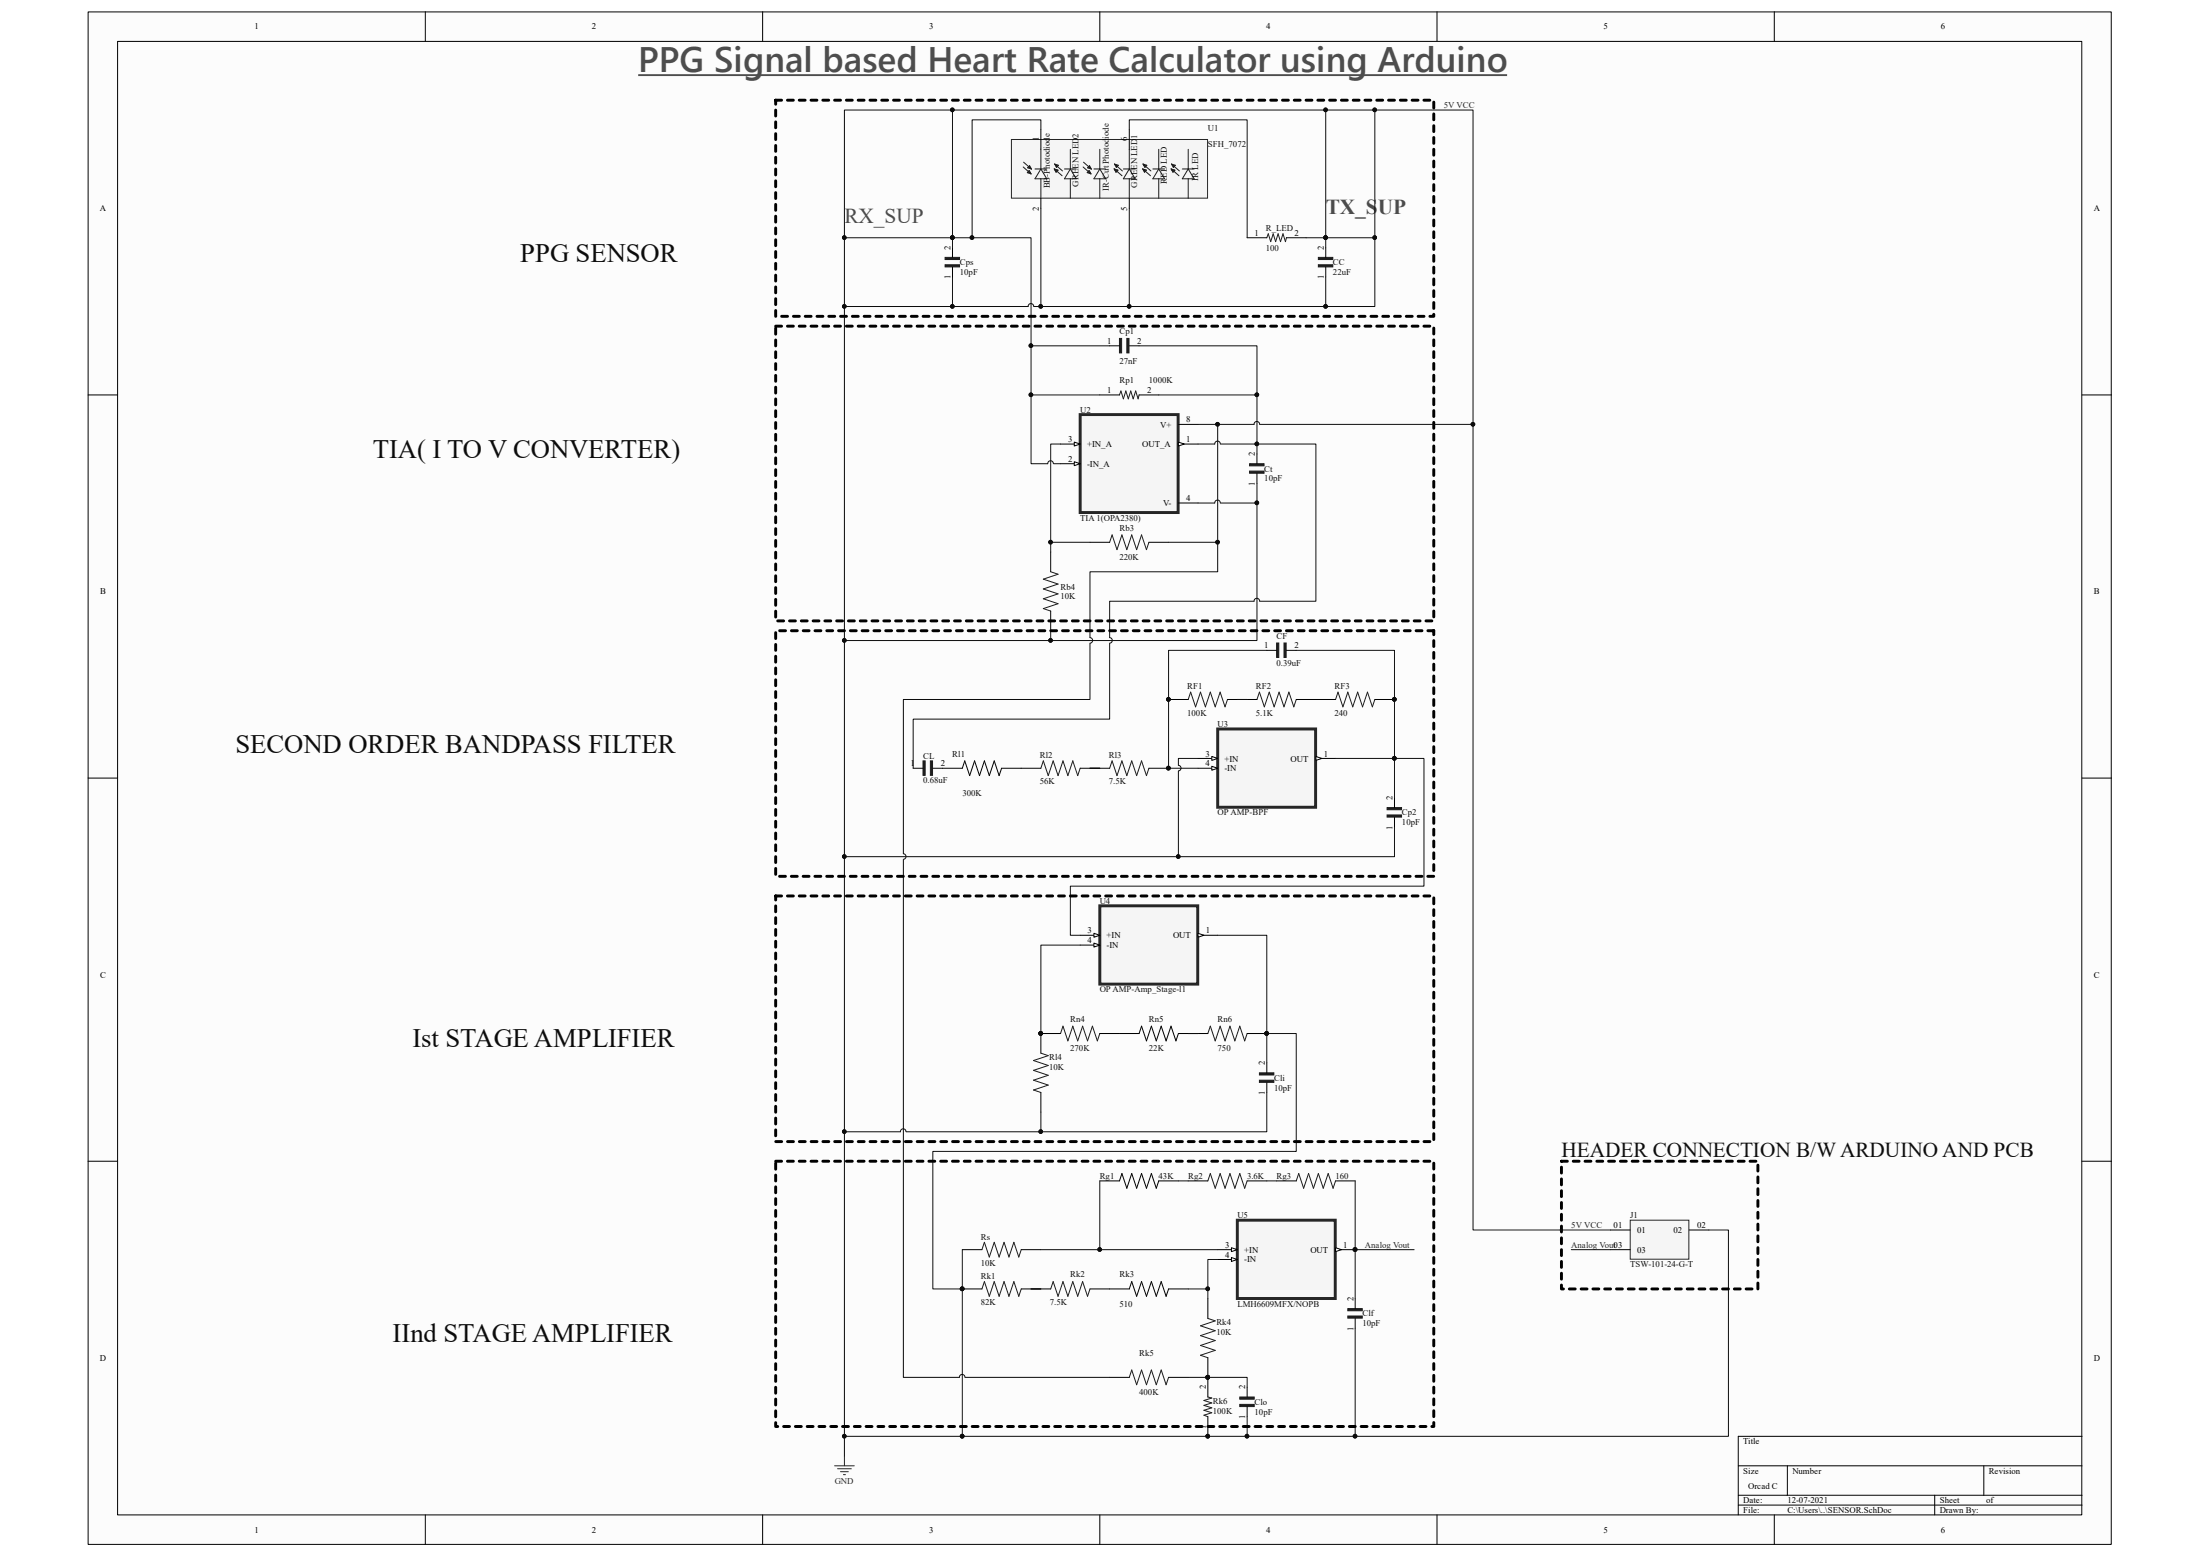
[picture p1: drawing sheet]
<svg xmlns="http://www.w3.org/2000/svg" width="297mm" height="210mm" viewBox="0 0 297 210" stroke-linecap="round" stroke-linejoin="round" font-family="sans-serif">
<path d="M11.9 1.7h273.1v206.7h-273.1z" fill="#fcfcfc"/>
<path d="M11.9 1.6h273.1v206.8h-273.1z" fill="none" stroke="#000" stroke-width=".14"/>
<path d="M15.9 5.6h265.2v198.9h-265.2z" fill="#fcfcfc"/>
<g fill="none" stroke="#000" stroke-width=".14">
<path d="M15.9 5.6h265.2v198.9h-265.2zM57.4 1.6v4M103 1.6v4M148.5 1.6v4M194 1.6v4M239.5 1.6v4M11.9 53.3h4M281.1 53.3h4M11.9 105h4M281.1 105h4M11.9 156.7h4M281.1 156.7h4"/>
<path d="M234.7 197.8h46.4M241.3 197.8v4M267.8 197.8v4M281.1 193.9h-46.4v10.6M57.4 204.5v3.9M103 204.5v3.9M148.5 204.5v3.9M194 204.5v3.9M234.7 201.8h46.4M234.7 203.1h46.4M239.5 204.5v3.9M261.2 201.8v2.7"/>
</g>
<path d="M145.8 56h13.2v13.2h-13.2z" fill-rule="evenodd" fill="#f5f5f5" stroke="#262626" stroke-width=".4"/>
<path d="M143.2 59.9h2.6" fill="none" stroke="#000" stroke-width=".14"/>
<path d="M145 59.7l.8 .2-.8 .3z" fill="#fcfcfc"/>
<path d="M145 59.7l.8 .2-.8 .3zM143.2 62.6h2.6" fill="none" stroke="#000" stroke-width=".14"/>
<path d="M145 62.3l.8 .3-.8 .3z" fill="#fcfcfc"/>
<path d="M159.1 57.3h2.6M159.1 59.9h2.6M145 62.3l.8 .3-.8 .3z" fill="none" stroke="#000" stroke-width=".14"/>
<path d="M159.1 59.7l.8 .2-.8 .3z" fill="#fcfcfc"/>
<g fill="none" stroke="#000" stroke-width=".14">
<path d="M128.6 33.4v1.3M128.6 36.1v1.3M168.4 32.1h2.6M173.7 32.1h2.6M179 33.4v1.3M179 36.1v1.3M159.1 59.7l.8 .2-.8 .3zM159.1 67.9h2.6M169.7 61.3v1.3M169.7 63.9v1.3M157.8 94.4h2.6M165.7 94.4h4"/>
<path d="M171 87.8h1.3M173.7 87.8h1.3M175 94.4h5.3M185.6 94.4h2.7M123.3 103.7h1.3M125.9 103.7h4l.3-1 .7 2 .7-2 .6 2 .7-2 .7 2 .6-2 .7 2 .3-1h5.3M145.8 103.7h4M155.1 103.7h2.7M188.3 107.7v1.3M188.3 110.3v1.3"/>
</g>
<g fill="#1c1c1c" stroke="#1c1c1c" stroke-width=".14">
<path d="M127.6 35.7h1.9v.3h-1.9z" fill-rule="evenodd"/>
<path d="M127.6 34.7h1.9v.3h-1.9z" fill-rule="evenodd"/>
<path d="M178 35.7h1.9v.3h-1.9z" fill-rule="evenodd"/>
<path d="M178 34.7h1.9v.3h-1.9z" fill-rule="evenodd"/>
<path d="M187.3 110h1.9v.3h-1.9z" fill-rule="evenodd"/>
<path d="M187.3 109h1.9v.3h-1.9z" fill-rule="evenodd"/>
<path d="M168.7 63.6h2v.3h-2z" fill-rule="evenodd"/>
<path d="M168.7 62.6h2v.3h-2z" fill-rule="evenodd"/>
<path d="M124.6 102.7h.3v1.9h-.3z" fill-rule="evenodd"/>
<path d="M125.6 102.7h.3v1.9h-.3z" fill-rule="evenodd"/>
<path d="M172.3 86.8h.3v1.9h-.3z" fill-rule="evenodd"/>
<path d="M173.3 86.8h.3v1.9h-.3z" fill-rule="evenodd"/>
</g>
<path d="M171 32.1l.2-.5 .4 1 .3-1 .3 1 .3-1 .4 1 .3-1 .3 1 .2-.5M160.4 94.4l.3-1 .7 2 .7-2 .6 2 .7-2 .7 2 .6-2 .7 2 .3-1M169.7 94.4l.3-1 .7 2 .7-2 .6 2 .7-2 .6 2 .7-2 .7 2 .3-1M180.3 94.4l.3-1 .7 2 .7-2 .6 2 .7-2 .7 2 .6-2 .7 2 .3-1M140.5 103.7l.4-1 .6 2 .7-2 .6 2 .7-2 .7 2 .6-2 .7 2 .3-1M149.8 103.7l.3-1 .7 2 .7-2 .6 2 .7-2 .7 2 .6-2 .7 2 .3-1" fill="none" stroke="#1c1c1c" stroke-width=".14"/>
<g fill="#0e0e0e" stroke="#0e0e0e" stroke-width=".14">
<circle cx="157.7" cy="103.7" r=".25"/>
<circle cx="157.7" cy="94.4" r=".25"/>
<circle cx="188.2" cy="94.4" r=".25"/>
</g>
<path d="M164.4 98.4h13.2v10.6h-13.2z" fill-rule="evenodd" fill="#f5f5f5" stroke="#262626" stroke-width=".4"/>
<path d="M161.7 102.4h2.7" fill="none" stroke="#000" stroke-width=".14"/>
<path d="M163.6 102.1l.8 .3-.8 .2z" fill="#fcfcfc"/>
<path d="M161.7 103.7h2.7M163.6 102.1l.8 .3-.8 .2z" fill="none" stroke="#000" stroke-width=".14"/>
<path d="M163.6 103.4l.8 .3-.8 .3z" fill="#fcfcfc"/>
<path d="M163.6 103.4l.8 .3-.8 .3zM177.7 102.4h2.6" fill="none" stroke="#000" stroke-width=".14"/>
<path d="M177.7 102.1l.7 .3-.7 .2z" fill="#fcfcfc"/>
<path d="M148.5 53.3h2.6M149.8 46.7h1.3M152.5 46.7h1.3M153.8 53.3h2.6M141.8 74.5v2.7M147.2 73.2h2.6M155.1 73.2h2.7M141.8 82.5v2.6M177.7 102.1l.7 .3-.7 .2z" fill="none" stroke="#000" stroke-width=".14"/>
<g fill="#1c1c1c" stroke="#1c1c1c" stroke-width=".14">
<path d="M151.1 45.7h.3v1.9h-.3z" fill-rule="evenodd"/>
<path d="M152.1 45.7h.3v1.9h-.3z" fill-rule="evenodd"/>
</g>
<path d="M151.1 53.3l.2-.5 .4 1 .3-1 .3 1 .4-1 .3 1 .3-1 .4 1 .1-.5M141.8 77.2l1 .3-1.9 .7 1.9 .6-1.9 .7 1.9 .7-1.9 .6 1.9 .7-1.9 .6 .9 .4M149.8 73.2l.3-1 .7 2 .7-2 .6 2 .7-2 .7 2 .6-2 .7 2 .3-1" fill="none" stroke="#1c1c1c" stroke-width=".14"/>
<path d="M148.5 122.3h13.2v10.5h-13.2z" fill-rule="evenodd" fill="#f5f5f5" stroke="#262626" stroke-width=".4"/>
<path d="M145.8 126.2h2.7" fill="none" stroke="#000" stroke-width=".14"/>
<path d="M147.7 126l.8 .2-.8 .3z" fill="#fcfcfc"/>
<path d="M145.8 127.6h2.7M147.7 126l.8 .2-.8 .3z" fill="none" stroke="#000" stroke-width=".14"/>
<path d="M147.7 127.3l.8 .3-.8 .2z" fill="#fcfcfc"/>
<path d="M147.7 127.3l.8 .3-.8 .2zM161.7 126.2h2.7" fill="none" stroke="#000" stroke-width=".14"/>
<path d="M161.7 126l.8 .2-.8 .3z" fill="#fcfcfc"/>
<path d="M143.2 139.5h-2.7v2.6M148.5 139.5h5.3l.3-1 .7 2 .6-2 .7 2 .7-2 .6 2 .7-2 .7 2 .3-1h4M161.7 126l.8 .2-.8 .3zM168.4 139.5h2.6M140.5 147.5v2.6M171 143.5v1.3M171 146.1v1.4" fill="none" stroke="#000" stroke-width=".14"/>
<path d="M143.2 139.5l.3-1 .7 2 .6-2 .7 2 .7-2 .6 2 .7-2 .6 2 .4-1M163.1 139.5l.3-1 .7 2 .6-2 .7 2 .6-2 .7 2 .7-2 .6 2 .4-1M140.5 142.1l1 .4-2 .6 2 .7-2 .7 2 .6-2 .7 2 .7-2 .6 1 .4" fill="none" stroke="#1c1c1c" stroke-width=".14"/>
<g fill="#0e0e0e" stroke="#0e0e0e" stroke-width=".14">
<circle cx="140.5" cy="139.5" r=".25"/>
<circle cx="171" cy="139.5" r=".25"/>
</g>
<g fill="#1c1c1c" stroke="#1c1c1c" stroke-width=".14">
<path d="M170 145.8h2v.3h-2z" fill-rule="evenodd"/>
<path d="M170 144.8h2v.3h-2z" fill-rule="evenodd"/>
</g>
<path d="M112.7 197.8h2.6M113.1 198.2h1.8M113.5 198.6h1M113.9 199h.2M114 196.5v1.3" fill="none" stroke="#262626" stroke-width=".14"/>
<path d="M86.2 10.1h117.3" fill="none" stroke="#4d4d4d" stroke-width=".25"/>
<path d="M136.5 18.8h26.5v7.9h-26.5z" fill-rule="evenodd" fill="#f5f5f5" stroke="#262626" stroke-width=".14"/>
<g fill="none" stroke="#1c1c1c" stroke-width=".14">
<path d="M138.1 22.5l1.1 1M138.2 21.9l1.1 .9M138.7 23.3l.2-.3 .3 .5M138.7 23.3l.5 .2M138.7 22.6l.3-.2 .3 .4M138.7 22.6l.6 .2M138.9 23.1l.1 .1M139 22.4v.2M139.1 23.2l-.4 .1M139.1 22.6h-.4M139.7 22.8h1.6M140.5 22.8l.8 1.3h-1.6z"/>
<path d="M140.5 20.2v2.6M140.5 24.1v2.7M142.3 22.8l1.1 .9M142.3 22.8l.3 .5 .2-.3M142.3 22.8l.5 .2M142.4 22.1l1 1M142.4 22.1l.2 .5 .3-.3M142.4 22.1l.5 .2M142.5 23l.1 .2M142.6 22.4l.1 .1M142.8 23h-.4M142.9 22.3l-.4 .1"/>
<path d="M143.7 22.8h1.6M144.5 22.8l.8 1.3h-1.6zM144.5 20.2v2.6M144.5 24.1v2.7M146.2 22.5l1.1 1M146.3 21.9l1 .9M146.8 23.3l.2-.3 .3 .5M146.8 23.3l.5 .2M146.8 22.6l.3-.2 .2 .4M146.8 22.6l.5 .2M147 23.1l.1 .1M147 22.4l.1 .2"/>
<path d="M147.2 23.2l-.4 .1M147.2 22.6h-.4M147.7 22.8h1.6M148.5 22.8l.8 1.3h-1.6zM148.5 20.2v2.6M148.5 24.1v2.7M150.4 22.8l1.1 .9M150.4 22.8l.3 .5 .2-.3M150.4 22.8l.5 .2M150.5 22.1l1 1M150.5 22.1l.2 .5 .3-.3M150.5 22.1l.5 .2"/>
<path d="M150.6 23l.1 .2M150.7 22.4l.1 .1M150.9 23h-.4M151 22.3l-.4 .1M151.7 22.8h1.6M152.5 22.8l.8 1.3h-1.6zM152.5 20.2v2.6M152.5 24.1v2.7M154.3 22.8l1 .9M154.3 22.8l.2 .5 .3-.3M154.3 22.8l.5 .2M154.3 22.1l1.1 1"/>
<path d="M154.3 22.1l.3 .5 .2-.3M154.3 22.1l.5 .2M154.5 23l.1 .2M154.5 22.4l.1 .1M154.8 23h-.4M154.8 22.3l-.4 .1M155.6 22.8h1.6M156.4 22.8l.8 1.3h-1.6zM156.4 20.2v2.6M156.4 24.1v2.7M158.1 22.8l1.1 .9M158.1 22.8l.3 .5 .2-.3"/>
<path d="M158.1 22.8l.5 .2M158.2 22.1l1 1M158.2 22.1l.2 .5 .3-.3M158.2 22.1l.5 .2M158.3 23l.1 .2M158.4 22.4l.1 .1M158.6 23h-.4M158.7 22.3l-.4 .1M159.6 22.8h1.6M160.4 22.8l.8 1.3h-1.6zM160.4 20.2v2.6M160.4 24.1v2.7"/>
</g>
<path d="M140.5 17.5v2.7M152.5 17.5v2.7M140.5 26.8v1.3M152.5 26.8v1.3" fill="none" stroke="#000" stroke-width=".14"/>
<path d="M220.1 164.7h7.9v5.3h-7.9z" fill-rule="evenodd" fill="#f5f5f5" stroke="#262626" stroke-width=".14"/>
<path d="M217.4 166h2.7M217.4 168.7h2.7M228 166h2.7" fill="none" stroke="#000" stroke-width=".14"/>
<path d="M167 164.7h13.3v10.6h-13.3z" fill-rule="evenodd" fill="#f5f5f5" stroke="#262626" stroke-width=".4"/>
<path d="M164.4 168.7h2.6" fill="none" stroke="#000" stroke-width=".14"/>
<path d="M166.2 168.4l.8 .3-.8 .2z" fill="#fcfcfc"/>
<path d="M164.4 170h2.6M166.2 168.4l.8 .3-.8 .2z" fill="none" stroke="#000" stroke-width=".14"/>
<path d="M166.2 169.7l.8 .3-.8 .3z" fill="#fcfcfc"/>
<path d="M166.2 169.7l.8 .3-.8 .3zM180.3 168.7h2.7" fill="none" stroke="#000" stroke-width=".14"/>
<path d="M180.3 168.4l.8 .3-.8 .2z" fill="#fcfcfc"/>
<g fill="none" stroke="#000" stroke-width=".14">
<path d="M148.5 159.4h2.6l.4-1 .6 2 .7-2 .7 2 .6-2 .7 2 .6-2 .7 2 .3-1h2.7M160.4 159.4h2.7M168.4 159.4h2.6M172.3 159.4h2.7M180.3 159.4h2.7M129.9 168.7h2.7M129.9 174h2.7M137.9 168.7h2.6M137.9 174h3.9M147.2 174h5.3l.3-1 .7 2 .6-2 .7 2 .6-2 .7 2 .7-2 .6 2 .4-1h2.6M163.1 175.3v2.7M180.3 168.4l.8 .3-.8 .2z"/>
<path d="M183 175.3v1.3M183 178v1.3M149.8 185.9h2.7M157.8 185.9h2.6M163.1 183.3v5.3M163.1 191.2v2.7M168.4 187.2v1.4M168.4 189.9v1.3"/>
</g>
<g fill="#0e0e0e" stroke="#0e0e0e" stroke-width=".14">
<circle cx="182.9" cy="168.7" r=".25"/>
<circle cx="129.9" cy="174" r=".25"/>
<circle cx="163" cy="185.9" r=".25"/>
<circle cx="163" cy="193.8" r=".25"/>
<circle cx="179" cy="32.1" r=".25"/>
<circle cx="140.5" cy="139.5" r=".25"/>
<circle cx="140.5" cy="152.7" r=".25"/>
<circle cx="140.5" cy="41.4" r=".25"/>
<circle cx="152.4" cy="41.4" r=".25"/>
<circle cx="128.6" cy="41.4" r=".25"/>
<circle cx="128.6" cy="32.1" r=".25"/>
<circle cx="179" cy="14.8" r=".25"/>
<circle cx="128.6" cy="14.8" r=".25"/>
<circle cx="148.5" cy="168.7" r=".25"/>
<circle cx="163" cy="174" r=".25"/>
<circle cx="139.2" cy="53.3" r=".25"/>
<circle cx="169.7" cy="53.3" r=".25"/>
<circle cx="141.8" cy="73.2" r=".25"/>
<circle cx="169.7" cy="67.9" r=".25"/>
<circle cx="141.8" cy="86.4" r=".25"/>
<circle cx="157.7" cy="94.4" r=".25"/>
<circle cx="157.7" cy="103.7" r=".25"/>
<circle cx="164.4" cy="57.3" r=".25"/>
<circle cx="164.4" cy="73.2" r=".25"/>
<circle cx="159.1" cy="115.6" r=".25"/>
<circle cx="131.2" cy="32.1" r=".25"/>
<circle cx="169.7" cy="59.9" r=".25"/>
<circle cx="139.2" cy="46.7" r=".25"/>
<circle cx="114" cy="86.4" r=".25"/>
<circle cx="114" cy="115.6" r=".25"/>
<circle cx="114" cy="152.7" r=".25"/>
<circle cx="114" cy="41.4" r=".25"/>
<circle cx="168.3" cy="193.8" r=".25"/>
<circle cx="179" cy="41.4" r=".25"/>
<circle cx="185.6" cy="32.1" r=".25"/>
<circle cx="129.9" cy="193.8" r=".25"/>
<circle cx="182.9" cy="193.8" r=".25"/>
<circle cx="188.2" cy="102.3" r=".25"/>
<circle cx="188.2" cy="94.4" r=".25"/>
<circle cx="171" cy="139.5" r=".25"/>
<circle cx="114" cy="193.8" r=".25"/>
<circle cx="114" cy="32.1" r=".25"/>
<circle cx="185.6" cy="14.8" r=".25"/>
<circle cx="198.9" cy="57.3" r=".25"/>
</g>
<path d="M163.1 159.4l.3-1 .7 2 .6-2 .7 2 .6-2 .7 2 .7-2 .6 2 .4-1M175 159.4l.3-1 .7 2 .7-2 .6 2 .7-2 .6 2 .7-2 .7 2 .3-1M132.6 168.7l.3-1 .7 2 .6-2 .7 2 .7-2 .6 2 .7-2 .6 2 .4-1M132.6 174l.3-1 .7 2 .6-2 .7 2 .7-2 .6 2 .7-2 .6 2 .4-1M141.8 174l.4-1 .6 2 .7-2 .7 2 .6-2 .7 2 .7-2 .6 2 .4-1M163.1 178l1 .3-2 .6 2 .7-2 .7 2 .6-2 .7 2 .7-2 .6 1 .4M152.5 185.9l.3-1 .7 2 .6-2 .7 2 .6-2 .7 2 .7-2 .6 2 .4-1M163.1 188.6l.5 .1-1.1 .3 1.1 .4-1.1 .3 1.1 .3-1.1 .3 1.1 .4-1.1 .3 .6 .2" fill="none" stroke="#1c1c1c" stroke-width=".14"/>
<g fill="#1c1c1c" stroke="#1c1c1c" stroke-width=".14">
<path d="M182 177.6h1.9v.3h-1.9z" fill-rule="evenodd"/>
<path d="M182 176.6h1.9v.3h-1.9z" fill-rule="evenodd"/>
<path d="M167.4 189.6h1.9v.2h-1.9z" fill-rule="evenodd"/>
<path d="M167.4 188.6h1.9v.3h-1.9z" fill-rule="evenodd"/>
</g>
<g fill="none" stroke="#0e0e0e" stroke-width=".14">
<path d="M128.6 14.9h-14.6v17.2M140.5 17.5v-1.3h-9.3v15.9h-2.6M152.5 17.5v-1.3h15.9v15.9M179 14.9h-50.4v17.2M185.6 14.9v17.2M128.6 32.1h-14.6v9.3h24.8a.38 .38 0 0 1 .4-.4 .38 .38 0 0 1 .4 .4M128.6 32.1v1.3M128.6 37.4v4M131.2 32.1h8v14.6M140.5 28.1v13.3M152.5 28.1v13.3M176.3 32.1h2.7"/>
<path d="M179 32.1h6.6v9.3h-6.6M179 37.4v4h-39.4M179 32.1v-17.2h19.9v151.1h18.5M179 32.1v1.3M114 41.4v111.4M139.2 53.3h9.3M143.2 59.9h-1.4v14.6M149.8 46.7h-10.6v15.9h2.3a.38 .38 0 0 1 .3-.4 .38 .38 0 0 1 .4 .4M153.8 46.7h15.9v13.2h-4.9M156.4 53.3h13.3M161.7 57.3h2.7v15.9h-6.6M161.7 59.9h2.3a.38 .38 0 0 1 .4-.4 .38 .38 0 0 1 .4 .4"/>
<path d="M170.1 57.3a.38 .38 0 0 0-.4-.4 .38 .38 0 0 0-.4 .4h-4.9M170.1 57.3h28.8M141.8 73.2h5.4M142.2 62.6h1M164.4 73.2v4h-17.2v8.9a.38 .38 0 0 1 .3 .3 .38 .38 0 0 1-.3 .4M164.8 67.9a.38 .38 0 0 0-.4-.4 .38 .38 0 0 0-.4 .4h-2.3M164.8 67.9h4.9v18.6h-55.7M169.7 61.3v-1.4h8v21.3h-7.6M169.7 65.2v2.7M141.8 85.1v1.4M147.2 86.9v7.5h-25.2v20.8a.38 .38 0 0 1 .3 .4 .38 .38 0 0 1-.3 .4M149.8 86.9v10.2h-26.5v6.6"/>
<path d="M167 94.4h1.4M170.1 81.2a.38 .38 0 0 0-.4-.4 .38 .38 0 0 0-.4 .4h-19.5v4.9a.38 .38 0 0 1 .4 .3 .38 .38 0 0 1-.4 .4M171 87.8h-13.2v15.9h3.9M175 87.8h13.3v19.9M114 115.6h45.1M122 116v69.9h7.5a.38 .38 0 0 1 .4-.4 .38 .38 0 0 1 .4 .4M147.2 103.7h1.3M159.1 104.1v11.5h29.2v-4M161.7 102.4h-2.6v.9a.38 .38 0 0 1 .3 .4 .38 .38 0 0 1-.3 .4M180.3 102.4h11.9v17.2h-47.7v6.6h1.3M145.8 127.6h-5.3v11.9M160.4 139.5h1.3"/>
<path d="M164.4 126.2h6.6v13.3M122.3 152.8a.38 .38 0 0 0-.4-.4 .38 .38 0 0 0-.3 .4h-7.6v41.1M140.5 150.1v2.7M148.5 159.4v9.3M159.1 159.4h1.3M171 143.5v-4h4v15.9h-49.1v18.6h4M171 147.5v5.3h-48.6M171 159.4h1.3M183 159.4v15.9M129.9 168.7v25.2M139.2 174h1.3M140.5 168.7h23.9"/>
<path d="M163.1 174v1.3M164.4 170h-1.3v4h-2.7M183 179.3v14.6h-53.1M183 168.7h7.9M212.1 168.7h5.3M230.7 166h2.6v27.9h-50.3M129.9 193.9h-15.9v2.6M130.3 185.9h19.5M160.4 185.9h8v1.3M168.4 191.2v2.7"/>
</g>
<path d="M104.7 13.5h88.9v29.2h-88.9v-29.2M104.7 44h88.9v39.8h-88.9v-39.8M193.6 85.1h-88.9v33.2h88.9v-33.2M104.7 120.9h88.9v33.2h-88.9v-33.2M104.7 156.7h88.9v35.8h-88.9v-35.8M210.8 156.7h26.5v17.3h-26.5v-17.3" fill="none" stroke="#000" stroke-width=".4" stroke-dasharray=".8"/>
<text font-size="4.8" fill="#4d4d4d" x="86.1" y="9.7">PPG Signal based Heart Rate Calculator using Arduino</text>
<g font-size="3.6" fill="#0e0e0e">
<text x="70.2" y="35.3">PPG SENSOR</text>
<text x="50.3" y="61.8">TIA( I TO V CONVERTER)</text>
<text x="31.8" y="101.6">SECOND ORDER BANDPASS FILTER</text>
<text x="55.7" y="141.4">Ist STAGE AMPLIFIER</text>
<text x="53" y="181.1">IInd STAGE AMPLIFIER</text>
</g>
<g font-size="2.9" fill="#4c4c4c">
<text x="179" y="28.8">TX_SUP</text>
<text x="114" y="30.1">RX_SUP</text>
</g>
<text font-size="2.9" fill="#0e0e0e" x="210.8" y="156.1">HEADER CONNECTION B/W ARDUINO AND PCB</text>
<g font-size="1.2">
<text x="34.4" y="4">1</text>
<text x="79.9" y="4">2</text>
<text x="125.4" y="4">3</text>
<text x="170.9" y="4">4</text>
<text x="216.5" y="4">5</text>
<text x="262" y="4">6</text>
<text x="140.3" y="19.1" transform="rotate(-90 140.3 19.1)">1</text>
<text x="152.2" y="19.1" transform="rotate(-90 152.2 19.1)">6</text>
<text x="13.5" y="28.5">A</text>
<text x="140.3" y="28.4" transform="rotate(-90 140.3 28.4)">2</text>
<text x="152.2" y="28.4" transform="rotate(-90 152.2 28.4)">5</text>
<text x="282.7" y="28.5">A</text>
<text x="128.3" y="33.7" transform="rotate(-90 128.3 33.7)">2</text>
<text x="169.4" y="31.8">1</text>
<text x="174.8" y="31.8">2</text>
<text x="178.7" y="33.7" transform="rotate(-90 178.7 33.7)">2</text>
<text x="128.3" y="37.7" transform="rotate(-90 128.3 37.7)">1</text>
<text x="178.7" y="37.7" transform="rotate(-90 178.7 37.7)">1</text>
<text x="149.5" y="46.4">1</text>
<text x="153.5" y="46.4">2</text>
<text x="149.5" y="53">1</text>
<text x="154.9" y="53">2</text>
<text x="144.2" y="59.7">3</text>
<text x="156.6" y="57.7">V+</text>
<text x="160.1" y="57">8</text>
<text x="160.1" y="59.7">1</text>
<text x="144.2" y="62.3">2</text>
<text x="146.8" y="60.3">+IN_A</text>
<text x="146.8" y="63">-IN_A</text>
<text x="154.2" y="60.3">OUT_A</text>
<text x="169.4" y="65.6" transform="rotate(-90 169.4 65.6)">1</text>
<text x="169.4" y="61.5" transform="rotate(-90 169.4 61.5)">2</text>
<text x="157" y="68.3">V-</text>
<text x="160.1" y="67.6">4</text>
<text x="13.5" y="80.2">B</text>
<text x="282.7" y="80.2">B</text>
<text x="170.7" y="87.5">1</text>
<text x="174.8" y="87.5">2</text>
<text x="122.9" y="103.4">1</text>
<text x="127" y="103.4">2</text>
<text x="162.7" y="102.1">3</text>
<text x="162.7" y="103.4">4</text>
<text x="165.3" y="102.8">+IN</text>
<text x="165.3" y="104.1">-IN</text>
<text x="174.2" y="102.8">OUT</text>
<text x="178.7" y="102.1">1</text>
<text x="188" y="107.9" transform="rotate(-90 188 107.9)">2</text>
<text x="188" y="112" transform="rotate(-90 188 112)">1</text>
<text x="146.8" y="126">3</text>
<text x="162.8" y="126">1</text>
<text x="13.5" y="132">C</text>
<text x="146.8" y="127.3">4</text>
<text x="149.4" y="126.6">+IN</text>
<text x="149.4" y="128">-IN</text>
<text x="158.4" y="126.6">OUT</text>
<text x="282.7" y="132">C</text>
<text x="170.8" y="143.7" transform="rotate(-90 170.8 143.7)">2</text>
<text x="170.8" y="147.8" transform="rotate(-90 170.8 147.8)">1</text>
<text x="217.8" y="165.8">01</text>
<text x="221" y="166.4">01</text>
<text x="225.9" y="166.4">02</text>
<text x="229.1" y="165.8">02</text>
<text x="165.4" y="168.4">3</text>
<text x="165.4" y="169.8">4</text>
<text x="168" y="169.1">+IN</text>
<text x="168" y="170.4">-IN</text>
<text x="176.9" y="169.1">OUT</text>
<text x="181.4" y="168.4">1</text>
<text x="221" y="169.1">03</text>
<text x="182.7" y="179.6" transform="rotate(-90 182.7 179.6)">1</text>
<text x="182.7" y="175.6" transform="rotate(-90 182.7 175.6)">2</text>
<text x="13.5" y="183.6">D</text>
<text x="282.7" y="183.6">D</text>
<text x="162.8" y="187.5" transform="rotate(-90 162.8 187.5)">2</text>
<text x="168.1" y="191.6" transform="rotate(-90 168.1 191.6)">1</text>
<text x="168.1" y="187.5" transform="rotate(-90 168.1 187.5)">2</text>
<text x="162.8" y="192.9" transform="rotate(-90 162.8 192.9)">1</text>
<text x="235.3" y="194.9">Title</text>
<text x="235.3" y="198.9">Size</text>
<text x="235.3" y="202.9">Date:</text>
<text x="236" y="200.9">Orcad C</text>
<text x="241.3" y="202.9">12-07-2021</text>
<text x="242" y="198.9">Number</text>
<text x="261.9" y="202.9">Sheet</text>
<text x="268.1" y="202.9">of</text>
<text x="268.5" y="198.9">Revision</text>
<text x="34.4" y="206.9">1</text>
<text x="79.9" y="206.9">2</text>
<text x="125.4" y="206.9">3</text>
<text x="170.9" y="206.9">4</text>
<text x="216.5" y="206.9">5</text>
<text x="235.3" y="204.2">File:</text>
<text x="241.3" y="204.2">C:\Users\..\SENSOR.SchDoc</text>
<text x="261.9" y="204.2">Drawn By:</text>
<text x="262" y="206.9">6</text>
</g>
<g font-size="1.2" fill="#0e0e0e">
<text x="163.1" y="17.7">U1</text>
<text x="163.1" y="19.9">SFH_7072</text>
<text x="141.7" y="25.4" transform="rotate(-90 141.7 25.4)">BB-Photodiode</text>
<text x="145.6" y="25.2" transform="rotate(-90 145.6 25.2)">GREEN LED2</text>
<text x="149.7" y="25.7" transform="rotate(-90 149.7 25.7)">IR-Cut Photodiode</text>
<text x="153.5" y="25.3" transform="rotate(-90 153.5 25.3)">GREEN LED1</text>
<text x="157.5" y="24.8" transform="rotate(-90 157.5 24.8)">RED LED</text>
<text x="161.8" y="24.4" transform="rotate(-90 161.8 24.4)">IR LED</text>
<text x="129.6" y="35.8">Cps</text>
<text x="170.9" y="31.2">R_LED</text>
<text x="170.9" y="33.8">100</text>
<text x="180" y="35.8">CC</text>
<text x="129.6" y="37.1">10pF</text>
<text x="180" y="37.1">22uF</text>
<text x="151.1" y="45.1">Cp1</text>
<text x="151.1" y="49.1">27nF</text>
<text x="151.1" y="51.7">Rp1</text>
<text x="155.1" y="51.7">1000K</text>
<text x="145.8" y="55.7">U2</text>
<text x="170.7" y="63.7">Ct</text>
<text x="170.7" y="65">10pF</text>
<text x="145.8" y="70.3">TIA 1(OPA2380)</text>
<text x="151.1" y="71.6">Rb3</text>
<text x="151.1" y="75.6">220K</text>
<text x="143.2" y="79.6">Rb4</text>
<text x="143.2" y="80.9">10K</text>
<text x="172.3" y="86.2">CF</text>
<text x="172.3" y="89.8">0.39uF</text>
<text x="160.3" y="93">RF1</text>
<text x="169.5" y="93">RF2</text>
<text x="180.2" y="93">RF3</text>
<text x="160.3" y="96.6">100K</text>
<text x="164.4" y="98.1">U3</text>
<text x="169.5" y="96.6">5.1K</text>
<text x="180.2" y="96.6">240</text>
<text x="124.6" y="102.4">CL</text>
<text x="124.6" y="105.7">0.68uF</text>
<text x="128.6" y="102.1">Rl1</text>
<text x="129.9" y="107.4">300K</text>
<text x="140.4" y="102.3">Rl2</text>
<text x="140.4" y="105.9">56K</text>
<text x="149.7" y="102.3">Rl3</text>
<text x="149.7" y="105.9">7.5K</text>
<text x="164.4" y="110.1">OP AMP-BPF</text>
<text x="189.3" y="110.1">Cp2</text>
<text x="189.3" y="111.4">10pF</text>
<text x="148.5" y="122">U4</text>
<text x="144.5" y="137.9">Rn4</text>
<text x="148.5" y="133.9">OP AMP-Amp_Stage-l1</text>
<text x="155.1" y="137.9">Rn5</text>
<text x="164.4" y="137.9">Rn6</text>
<text x="141.6" y="143.1">Rl4</text>
<text x="144.5" y="141.9">270K</text>
<text x="155.1" y="141.9">22K</text>
<text x="164.4" y="141.9">750</text>
<text x="141.6" y="144.4">10K</text>
<text x="172" y="145.9">Cli</text>
<text x="172" y="147.2">10pF</text>
<text x="148.5" y="159.1">Rg1</text>
<text x="156.4" y="159.1">43K</text>
<text x="160.4" y="159.1">Rg2</text>
<text x="168.4" y="159.1">3.6K</text>
<text x="172.3" y="159.1">Rg3</text>
<text x="180.3" y="159.1">160</text>
<text x="132.4" y="167.3">Rs</text>
<text x="167" y="164.4">U5</text>
<text x="220.1" y="164.4">J1</text>
<text x="132.4" y="170.9">10K</text>
<text x="132.4" y="172.6">Rk1</text>
<text x="144.5" y="172.4">Rk2</text>
<text x="151.1" y="172.4">Rk3</text>
<text x="220.1" y="171.1">TSW-101-24-G-T</text>
<text x="132.4" y="176.1">82K</text>
<text x="141.7" y="176.1">7.5K</text>
<text x="151.1" y="176.4">510</text>
<text x="164.2" y="178.9">Rk4</text>
<text x="167" y="176.4">LMH6609MFX/NOPB</text>
<text x="183.9" y="177.7">Clf</text>
<text x="183.9" y="179">10pF</text>
<text x="153.8" y="183">Rk5</text>
<text x="164.2" y="180.2">10K</text>
<text x="153.8" y="188.3">400K</text>
<text x="163.7" y="189.5">Rk6</text>
<text x="163.7" y="190.8">100K</text>
<text x="169.4" y="189.6">Clo</text>
<text x="169.4" y="191">10pF</text>
</g>
<g font-size="1.2" fill="#262626">
<text x="194.9" y="14.6">5V VCC</text>
<text x="212.1" y="165.8">5V VCC</text>
<text x="184.3" y="168.4">Analog Vout</text>
<text x="212.1" y="168.4">Analog Vout03</text>
<text x="112.7" y="200.2">GND</text>
</g>
</svg>
